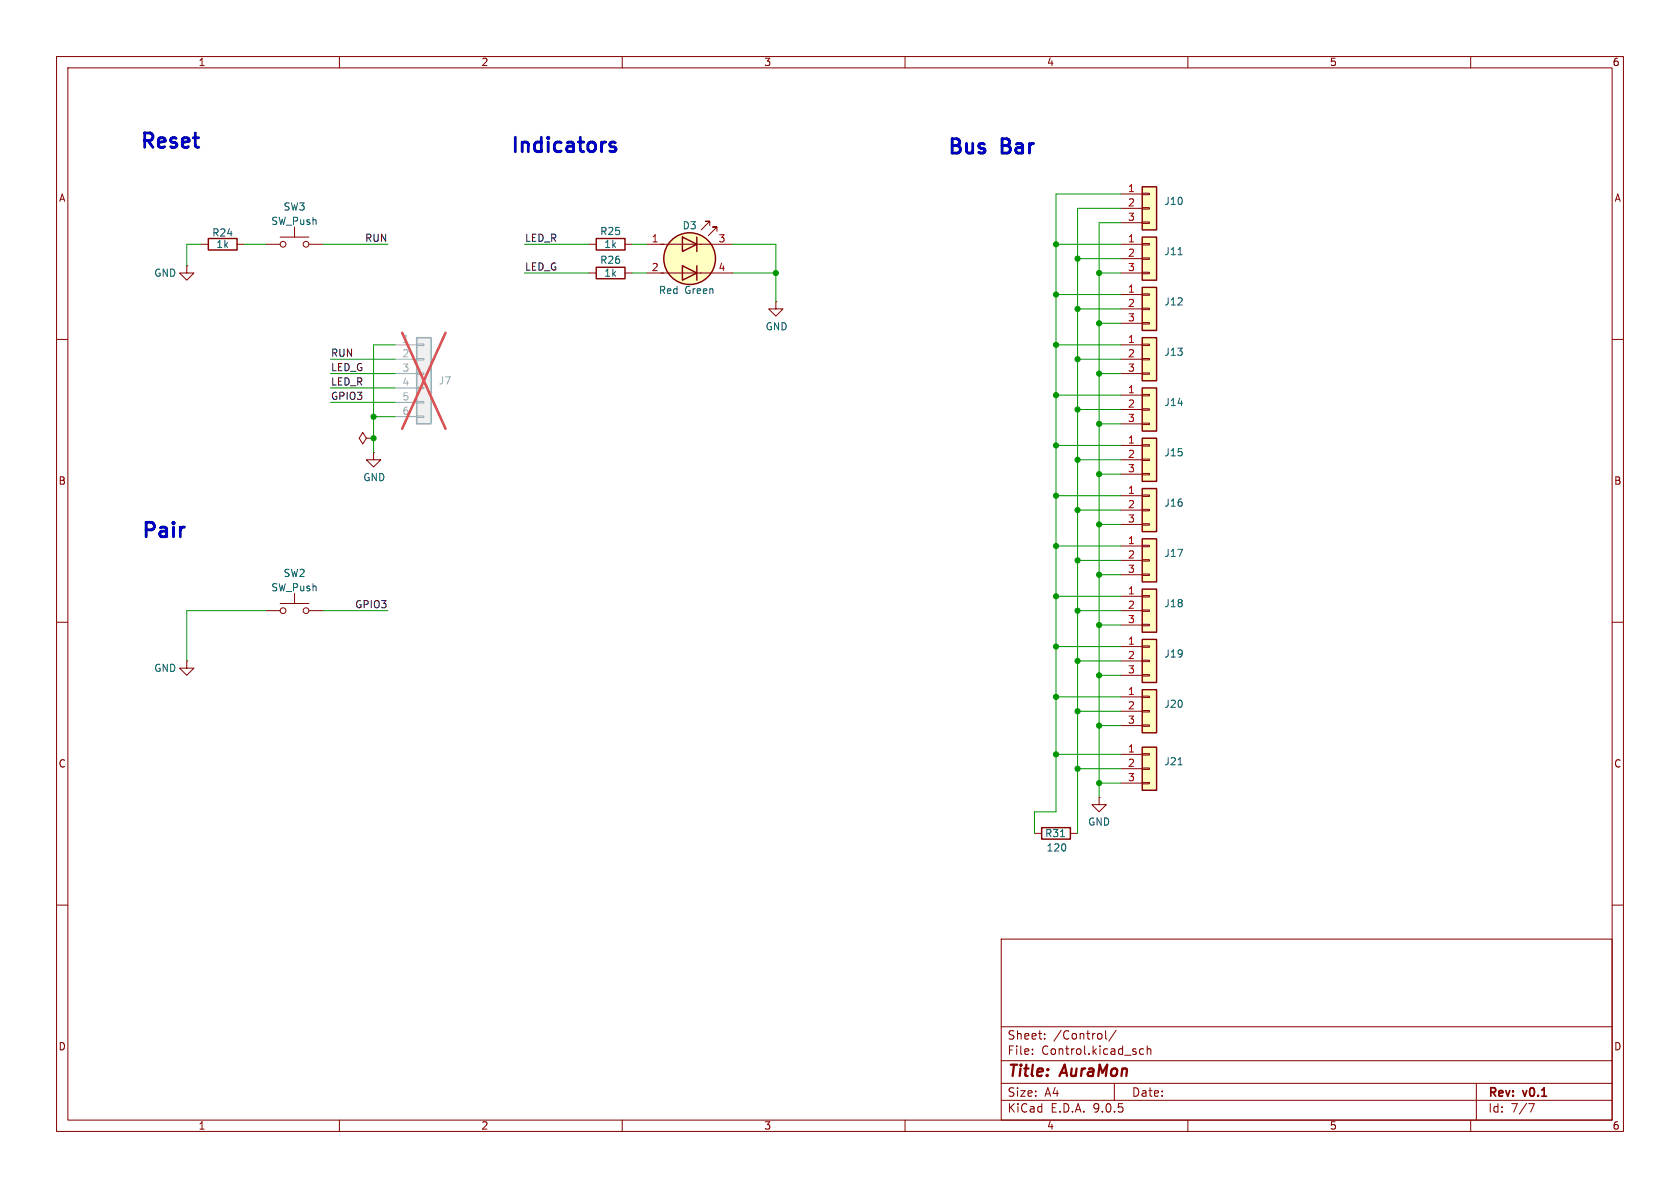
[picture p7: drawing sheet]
<svg xmlns="http://www.w3.org/2000/svg" width="297mm" height="210mm" viewBox="0 0 297 210" stroke-linecap="round" stroke-linejoin="round" font-family="sans-serif">
<g fill="none" stroke="#840000" stroke-width=".18">
<path d="M10 10h277v190h-277zM12 12h273v186h-273zM60 10v2M110 10v2M160 10v2M210 10v2M260 10v2M10 60h2M285 60h2M10 110h2M285 110h2M10 160h2"/>
<path d="M177 166h108v32h-108zM285 160h2M60 198v2M110 198v2M160 198v2M177 194.5h108M177 191.5h108M177 187.5h108M177 181.5h108M182.5 186.3v.1M182.5 185.5v.1M184.7 183.6v.1"/>
<path d="M184.7 182.8v.1M195.5 182.2v1.3l.2 .2M197 191.5v3M197.3 182.1l-1.3 2M202.2 185.5l-.5-.1-.2 .3v.4l.1 .2h.6M202.8 185.5l.2-.1 .4 .1 .1 .9M202.8 184.9v1.5M210 198v2M260 198v2M261 191.5v6.5M270.2 195.1h1l-.6 1.5"/>
</g>
<path d="M201.9 104.1h2.6v7.7h-2.6z" fill="#ffffc2"/>
<path d="M201.9 104.1h2.6v7.7h-2.6z" fill="none" stroke="#840000" stroke-width=".25"/>
<path d="M198.1 105.4h3.8M198.1 108h3.8M198.1 110.5h3.8M201.9 105.3h1.3v.2h-1.3zM201.9 107.8h1.3v.3h-1.3zM201.9 110.4h1.3v.2h-1.3z" fill="none" stroke="#840000" stroke-width=".18"/>
<path d="M201.9 113h2.6v7.7h-2.6z" fill="#ffffc2"/>
<path d="M201.9 113h2.6v7.7h-2.6z" fill="none" stroke="#840000" stroke-width=".25"/>
<path d="M198.1 114.3h3.8M198.1 116.8h3.8M198.1 119.4h3.8M201.9 114.2h1.3v.2h-1.3zM201.9 116.7h1.3v.3h-1.3zM201.9 119.3h1.3v.2h-1.3z" fill="none" stroke="#840000" stroke-width=".18"/>
<path d="M73.7 59.7h2.5v15.2h-2.5z" fill="#f0f0f0"/>
<path d="M73.7 59.7h2.5v15.2h-2.5z" fill="none" stroke="#a1a1a1" stroke-width=".25"/>
<path d="M69.8 61h3.9M69.8 63.5h3.9M69.8 66h3.9M69.8 68.6h3.9M69.8 71.1h3.9M69.8 73.7h3.9M73.7 60.8h1.2v.3h-1.2zM73.7 63.4h1.2v.2h-1.2zM73.7 65.9h1.2v.3h-1.2zM73.7 68.5h1.2v.2h-1.2zM73.7 71h1.2v.2h-1.2zM73.7 73.5h1.2v.3h-1.2z" fill="none" stroke="#a1a1a1" stroke-width=".18"/>
<path d="M71.1 58.8l7.7 17M78.8 58.8l-7.7 17" fill="none" stroke="#e65255" stroke-width=".46"/>
<path d="M36.8 42.2h5.1v2h-5.1zM105.4 42.2h5.1v2h-5.1zM105.4 47.2h5.1v2.1h-5.1z" fill="none" stroke="#840000" stroke-width=".25"/>
<g fill="none" stroke="#840000" stroke-width=".18">
<path d="M33 47v1.3h1.3l-1.3 1.2-1.3-1.2h1.3M33 47h.1M35.6 43.2h1.2M41.9 43.2h1.3M47 43.2h2.5M49.5 41.9h5.1M52.1 40.1v1.8M54.6 43.2h2.5M104.1 43.2h1.3M104.1 48.3h1.3M110.5 43.2h1.3M110.5 48.3h1.3"/>
<path d="M64.8 77.5l-.7-1-.6 1 .6 1 .7-1h1.2M66 77.5h.1M66 80v1.3h1.3l-1.3 1.3-1.2-1.3h1.2M66 80h.1"/>
<circle cx="50" cy="43.2" r=".51"/>
<circle cx="54.1" cy="43.2" r=".51"/>
</g>
<path d="M201.9 33h2.6v7.6h-2.6z" fill="#ffffc2"/>
<path d="M201.9 33h2.6v7.6h-2.6z" fill="none" stroke="#840000" stroke-width=".25"/>
<g fill="none" stroke="#840000" stroke-width=".18">
<path d="M198.1 34.3h3.8M198.1 36.8h3.8M198.1 39.4h3.8M201.9 34.2h1.3v.2h-1.3zM201.9 36.7h1.3v.3h-1.3zM201.9 39.2h1.3v.3h-1.3zM47 108h2.5M49.5 106.7h5.1M52.1 104.9v1.8M54.6 108h2.5"/>
<circle cx="50" cy="108" r=".51"/>
<circle cx="54.1" cy="108" r=".51"/>
</g>
<path d="M201.9 41.9h2.6v7.6h-2.6z" fill="#ffffc2"/>
<g fill="none" stroke="#840000" stroke-width=".25">
<path d="M120.6 41.9l2.6 1.3-2.6 1.3zM120.6 47l2.6 1.3-2.6 1.2zM123.2 41.9v2.6M123.2 47v2.5M201.9 41.9h2.6v7.6h-2.6z"/>
<circle cx="121.9" cy="45.7" r="4.6"/>
</g>
<path d="M125.5 39.9v-.8h-.8h.8l-1.5 1.5M114.3 43.2h15.2M114.3 48.3h15.2M126.7 40.9v-.8h-.7h.7l-1.5 1.6M137.2 53.3v1.3h1.2l-1.2 1.3-1.3-1.3h1.3M137.2 53.3h.1M198.1 43.2h3.8M198.1 45.7h3.8M198.1 48.3h3.8M201.9 43.1h1.3v.2h-1.3zM201.9 45.6h1.3v.2h-1.3zM201.9 48.1h1.3v.3h-1.3z" fill="none" stroke="#840000" stroke-width=".18"/>
<path d="M208.3 45h.7" fill="none" stroke="#006464" stroke-width=".18"/>
<circle cx="121.9" cy="45.7" r="4.6" fill="#ffffc2" stroke="#ffffc2" stroke-width=".18"/>
<path d="M201.9 50.8h2.6v7.6h-2.6z" fill="#ffffc2"/>
<path d="M201.9 50.8h2.6v7.6h-2.6z" fill="none" stroke="#840000" stroke-width=".25"/>
<path d="M198.1 52.1h3.8M198.1 54.6h3.8M198.1 57.2h3.8M201.9 51.9h1.3v.3h-1.3zM201.9 54.5h1.3v.2h-1.3zM201.9 57h1.3v.3h-1.3z" fill="none" stroke="#840000" stroke-width=".18"/>
<path d="M201.9 59.7h2.6v7.6h-2.6z" fill="#ffffc2"/>
<path d="M201.9 59.7h2.6v7.6h-2.6z" fill="none" stroke="#840000" stroke-width=".25"/>
<path d="M198.1 61h3.8M198.1 63.5h3.8M198.1 66h3.8M201.9 60.8h1.3v.3h-1.3zM201.9 63.4h1.3v.2h-1.3zM201.9 65.9h1.3v.3h-1.3z" fill="none" stroke="#840000" stroke-width=".18"/>
<path d="M201.9 68.6h2.6v7.6h-2.6z" fill="#ffffc2"/>
<path d="M201.9 68.6h2.6v7.6h-2.6z" fill="none" stroke="#840000" stroke-width=".25"/>
<path d="M198.1 69.9h3.8M198.1 72.4h3.8M198.1 74.9h3.8M201.9 69.7h1.3v.3h-1.3zM201.9 72.3h1.3v.2h-1.3zM201.9 74.8h1.3v.3h-1.3z" fill="none" stroke="#840000" stroke-width=".18"/>
<path d="M201.9 77.5h2.6v7.6h-2.6z" fill="#ffffc2"/>
<path d="M201.9 77.5h2.6v7.6h-2.6z" fill="none" stroke="#840000" stroke-width=".25"/>
<path d="M198.1 78.7h3.8M201.9 78.6h1.3v.3h-1.3zM198.1 81.3h3.8M198.1 83.8h3.8M201.9 81.2h1.3v.2h-1.3zM201.9 83.7h1.3v.2h-1.3z" fill="none" stroke="#840000" stroke-width=".18"/>
<path d="M201.9 86.4h2.6v7.6h-2.6z" fill="#ffffc2"/>
<path d="M201.9 86.4h2.6v7.6h-2.6z" fill="none" stroke="#840000" stroke-width=".25"/>
<path d="M198.1 87.6h3.8M198.1 90.2h3.8M198.1 92.7h3.8M201.9 87.5h1.3v.3h-1.3zM201.9 90h1.3v.3h-1.3zM201.9 92.6h1.3v.2h-1.3z" fill="none" stroke="#840000" stroke-width=".18"/>
<path d="M201.9 95.3h2.6v7.6h-2.6z" fill="#ffffc2"/>
<path d="M201.9 95.3h2.6v7.6h-2.6zM184.1 146.3h5.1v2h-5.1z" fill="none" stroke="#840000" stroke-width=".25"/>
<path d="M198.1 96.5h3.8M198.1 99.1h3.8M201.9 96.4h1.3v.2h-1.3zM201.9 98.9h1.3v.3h-1.3zM33 116.8v1.3h1.3l-1.3 1.3-1.3-1.3h1.3M33 116.8h.1M198.1 101.6h3.8M201.9 101.5h1.3v.2h-1.3zM182.9 147.3h1.2M189.2 147.3h1.3M194.3 141v1.2h1.3l-1.3 1.3-1.3-1.3h1.3M194.3 141h.1" fill="none" stroke="#840000" stroke-width=".18"/>
<path d="M187.5 147.9h.7" fill="none" stroke="#006464" stroke-width=".18"/>
<path d="M201.9 121.9h2.6v7.6h-2.6z" fill="#ffffc2"/>
<path d="M201.9 121.9h2.6v7.6h-2.6z" fill="none" stroke="#840000" stroke-width=".25"/>
<path d="M198.1 123.2h3.8M198.1 125.7h3.8M198.1 128.3h3.8M201.9 123.1h1.3v.2h-1.3zM201.9 125.6h1.3v.3h-1.3zM201.9 128.1h1.3v.3h-1.3z" fill="none" stroke="#840000" stroke-width=".18"/>
<path d="M201.9 132.1h2.6v7.6h-2.6z" fill="#ffffc2"/>
<path d="M201.9 132.1h2.6v7.6h-2.6z" fill="none" stroke="#840000" stroke-width=".25"/>
<path d="M198.1 133.4h3.8M198.1 135.9h3.8M198.1 138.4h3.8M201.9 133.2h1.3v.3h-1.3zM201.9 135.8h1.3v.2h-1.3zM201.9 138.3h1.3v.3h-1.3z" fill="none" stroke="#840000" stroke-width=".18"/>
<path d="M208.3 135.2h.7" fill="none" stroke="#006464" stroke-width=".18"/>
<g fill="none" stroke="#009600" stroke-width=".18">
<path d="M198.1 36.8h-7.6v110.5M198.1 39.4h-3.8v101.6M198.1 34.3h-11.4v109.2h-3.8v3.8M35.6 43.2h-2.6v3.8M43.2 43.2h3.8M57.1 43.2h11.5M92.7 43.2h11.4M92.7 48.3h11.4M111.8 43.2h2.5M111.8 48.3h2.5M129.5 43.2h7.7v10.1M129.5 48.3h7.7"/>
<path d="M186.7 43.2h11.4M186.7 52.1h11.4M190.5 45.7h7.6M190.5 54.6h7.6M194.3 48.3h3.8M194.3 57.2h3.8M58.4 63.5h11.4M58.4 66h11.4M58.4 71.1h11.4M58.4 68.6h11.4M66 73.7h3.8M69.8 61h-3.8v19"/>
<path d="M186.7 78.7h11.4M186.7 69.9h11.4M186.7 61h11.4M190.5 72.4h7.6M190.5 63.5h7.6M194.3 74.9h3.8M194.3 66h3.8M186.7 96.5h11.4M186.7 87.6h11.4M190.5 81.3h7.6M190.5 90.2h7.6M190.5 99.1h7.6"/>
<path d="M194.3 83.8h3.8M194.3 92.7h3.8M47 108h-14v8.8M57.1 108h11.5M186.7 105.4h11.4M186.7 114.3h11.4M190.5 108h7.6M190.5 116.8h7.6M194.3 110.5h3.8M194.3 119.4h3.8M194.3 101.6h3.8M186.7 123.2h11.4"/>
<path d="M186.7 133.4h11.4M190.5 135.9h7.6M190.5 125.7h7.6M194.3 138.4h3.8M194.3 128.3h3.8"/>
</g>
<path d="M108.2 26l.6 .1 .1 .3-.4 .4h-.5M108.2 25.1l.6 .1" fill="none" stroke="#0000c2" stroke-width=".51"/>
<g fill="#009600" stroke="#009600" stroke-width=".18">
<circle cx="190.5" cy="63.5" r=".46"/>
<circle cx="194.3" cy="57.2" r=".46"/>
<circle cx="194.3" cy="66" r=".46"/>
<circle cx="190.5" cy="54.6" r=".46"/>
<circle cx="186.7" cy="61" r=".46"/>
<circle cx="186.7" cy="52.1" r=".46"/>
<circle cx="194.3" cy="48.3" r=".46"/>
<circle cx="186.7" cy="43.2" r=".46"/>
<circle cx="190.5" cy="45.7" r=".46"/>
<circle cx="137.2" cy="48.3" r=".46"/>
<circle cx="186.7" cy="123.2" r=".46"/>
<circle cx="190.5" cy="125.7" r=".46"/>
<circle cx="186.7" cy="133.4" r=".46"/>
<circle cx="190.5" cy="108" r=".46"/>
<circle cx="186.7" cy="114.3" r=".46"/>
<circle cx="194.3" cy="119.4" r=".46"/>
<circle cx="190.5" cy="116.8" r=".46"/>
<circle cx="194.3" cy="110.5" r=".46"/>
<circle cx="194.3" cy="138.4" r=".46"/>
<circle cx="190.5" cy="135.9" r=".46"/>
<circle cx="194.3" cy="128.3" r=".46"/>
<circle cx="194.3" cy="101.6" r=".46"/>
<circle cx="190.5" cy="99.1" r=".46"/>
<circle cx="186.7" cy="105.4" r=".46"/>
<circle cx="186.7" cy="96.5" r=".46"/>
<circle cx="194.3" cy="83.8" r=".46"/>
<circle cx="190.5" cy="90.2" r=".46"/>
<circle cx="194.3" cy="92.7" r=".46"/>
<circle cx="186.7" cy="78.7" r=".46"/>
<circle cx="194.3" cy="74.9" r=".46"/>
<circle cx="190.5" cy="81.3" r=".46"/>
<circle cx="186.7" cy="87.6" r=".46"/>
<circle cx="186.7" cy="69.9" r=".46"/>
<circle cx="190.5" cy="72.4" r=".46"/>
<circle cx="66" cy="77.5" r=".46"/>
<circle cx="66" cy="73.7" r=".46"/>
</g>
<g font-size="3.5" fill="#0000c2">
<text x="24.6" y="26.9">Reset</text>
<text x="90.2" y="27.7">Indicators</text>
<text x="167.4" y="27.9">Bus</text>
<text x="177.2" y="27.9">Bar</text>
<text x="24.9" y="95.8">Pair</text>
</g>
<g font-size="2.8" fill="#840000">
<text x="178" y="190.9">Title:</text>
<text x="187.7" y="190.9">AuraMon</text>
</g>
<g font-size="2.1" fill="#840000">
<text x="178" y="184">Sheet:</text>
<text x="186.2" y="184">/Control/</text>
<text x="178" y="186.7">File:</text>
<text x="184.1" y="186.7">Control.kicad_sch</text>
<text x="178" y="196.9">KiCad</text>
<text x="178" y="194.1">Size:</text>
<text x="184.7" y="194.1">A4</text>
<text x="185.7" y="196.9">E.D.A.</text>
<text x="193.3" y="196.9">9.0.5</text>
<text x="200" y="194.1">Date:</text>
<text x="263" y="194.3">Rev:</text>
<text x="263" y="196.9">Id:</text>
<text x="267.1" y="196.9">7/7</text>
<text x="269.4" y="194.3">v0.1</text>
</g>
<g font-size="1.8" fill="#840000">
<text x="35" y="11.9">1</text>
<text x="85" y="11.9">2</text>
<text x="135" y="11.9">3</text>
<text x="185" y="11.9">4</text>
<text x="235" y="11.9">5</text>
<text x="285" y="11.9">6</text>
<text x="10.3" y="35.9">A</text>
<text x="285.3" y="35.9">A</text>
<text x="10.3" y="85.9">B</text>
<text x="285.3" y="85.9">B</text>
<text x="10.3" y="135.9">C</text>
<text x="285.3" y="135.9">C</text>
<text x="10.3" y="185.9">D</text>
<text x="285.3" y="185.9">D</text>
<text x="35" y="199.9">1</text>
<text x="85" y="199.9">2</text>
<text x="135" y="199.9">3</text>
<text x="185" y="199.9">4</text>
<text x="235" y="199.9">5</text>
<text x="285" y="199.9">6</text>
</g>
<g font-size="1.8" fill="#a90000">
<text x="199.3" y="34">1</text>
<text x="199.3" y="36.6">2</text>
<text x="199.3" y="39.1">3</text>
<text x="115.1" y="42.9">1</text>
<text x="126.9" y="42.9">3</text>
<text x="199.3" y="42.9">1</text>
<text x="199.3" y="45.5">2</text>
<text x="115.1" y="48">2</text>
<text x="126.9" y="48">4</text>
<text x="199.3" y="48">3</text>
<text x="199.3" y="51.8">1</text>
<text x="199.3" y="54.4">2</text>
<text x="199.3" y="56.9">3</text>
<text x="199.3" y="60.7">1</text>
<text x="199.3" y="63.2">2</text>
<text x="199.3" y="65.8">3</text>
<text x="199.3" y="69.6">1</text>
<text x="199.3" y="72.1">2</text>
<text x="199.3" y="74.7">3</text>
<text x="199.3" y="78.5">1</text>
<text x="199.3" y="81">2</text>
<text x="199.3" y="83.6">3</text>
<text x="199.3" y="87.4">1</text>
<text x="199.3" y="89.9">2</text>
<text x="199.3" y="92.5">3</text>
<text x="199.3" y="96.3">1</text>
<text x="199.3" y="98.8">2</text>
<text x="199.3" y="101.3">3</text>
<text x="199.3" y="105.2">1</text>
<text x="199.3" y="107.7">2</text>
<text x="199.3" y="110.2">3</text>
<text x="199.3" y="114">1</text>
<text x="199.3" y="116.6">2</text>
<text x="199.3" y="119.1">3</text>
<text x="199.3" y="122.9">1</text>
<text x="199.3" y="125.5">2</text>
<text x="199.3" y="128">3</text>
<text x="199.3" y="133.1">1</text>
<text x="199.3" y="135.6">2</text>
<text x="199.3" y="138.2">3</text>
</g>
<g font-size="1.8" fill="#006464">
<text x="47.9" y="40">SW_Push</text>
<text x="50" y="37.4">SW3</text>
<text x="106" y="41.8">R25</text>
<text x="120.6" y="40.7">D3</text>
<text x="205.7" y="36.4">J10</text>
<text x="37.4" y="42">R24</text>
<text x="38.1" y="44">1k</text>
<text x="106" y="46.8">R26</text>
<text x="106.7" y="44">1k</text>
<text x="205.7" y="45.3">J11</text>
<text x="27.2" y="49.1">GND</text>
<text x="106.7" y="49.1">1k</text>
<text x="116.4" y="52.2">Red</text>
<text x="121.1" y="52.2">Green</text>
<text x="135.3" y="58.6">GND</text>
<text x="205.7" y="54.2">J12</text>
<text x="205.7" y="63.1">J13</text>
<text x="205.7" y="72">J14</text>
<text x="205.7" y="80.9">J15</text>
<text x="64.1" y="85.3">GND</text>
<text x="205.7" y="89.8">J16</text>
<text x="205.7" y="98.7">J17</text>
<text x="47.9" y="104.7">SW_Push</text>
<text x="50" y="102.2">SW2</text>
<text x="205.7" y="107.5">J18</text>
<text x="27.2" y="119">GND</text>
<text x="205.7" y="116.4">J19</text>
<text x="205.7" y="125.3">J20</text>
<text x="205.7" y="135.5">J21</text>
<text x="184.7" y="148.2">R31</text>
<text x="192.3" y="146.2">GND</text>
<text x="184.9" y="150.7">120</text>
</g>
<g font-size="1.8" fill="#0f0f0f">
<text x="64.4" y="42.8">RUN</text>
<text x="92.7" y="47.9">LED_G</text>
<text x="92.7" y="42.8">LED_R</text>
<text x="58.4" y="63.2">RUN</text>
<text x="58.4" y="65.7">LED_G</text>
<text x="58.4" y="70.8">GPIO3</text>
<text x="58.4" y="68.2">LED_R</text>
<text x="62.7" y="107.6">GPIO3</text>
</g>
<g font-size="1.8" fill="#aaa">
<text x="71" y="60.7">1</text>
<text x="71" y="63.2">2</text>
<text x="71" y="65.8">3</text>
<text x="71" y="68.3">4</text>
<text x="71" y="70.9">5</text>
<text x="71" y="73.4">6</text>
</g>
<text font-size="1.8" fill="#989898" x="77.5" y="68.2">J7</text>
</svg>
